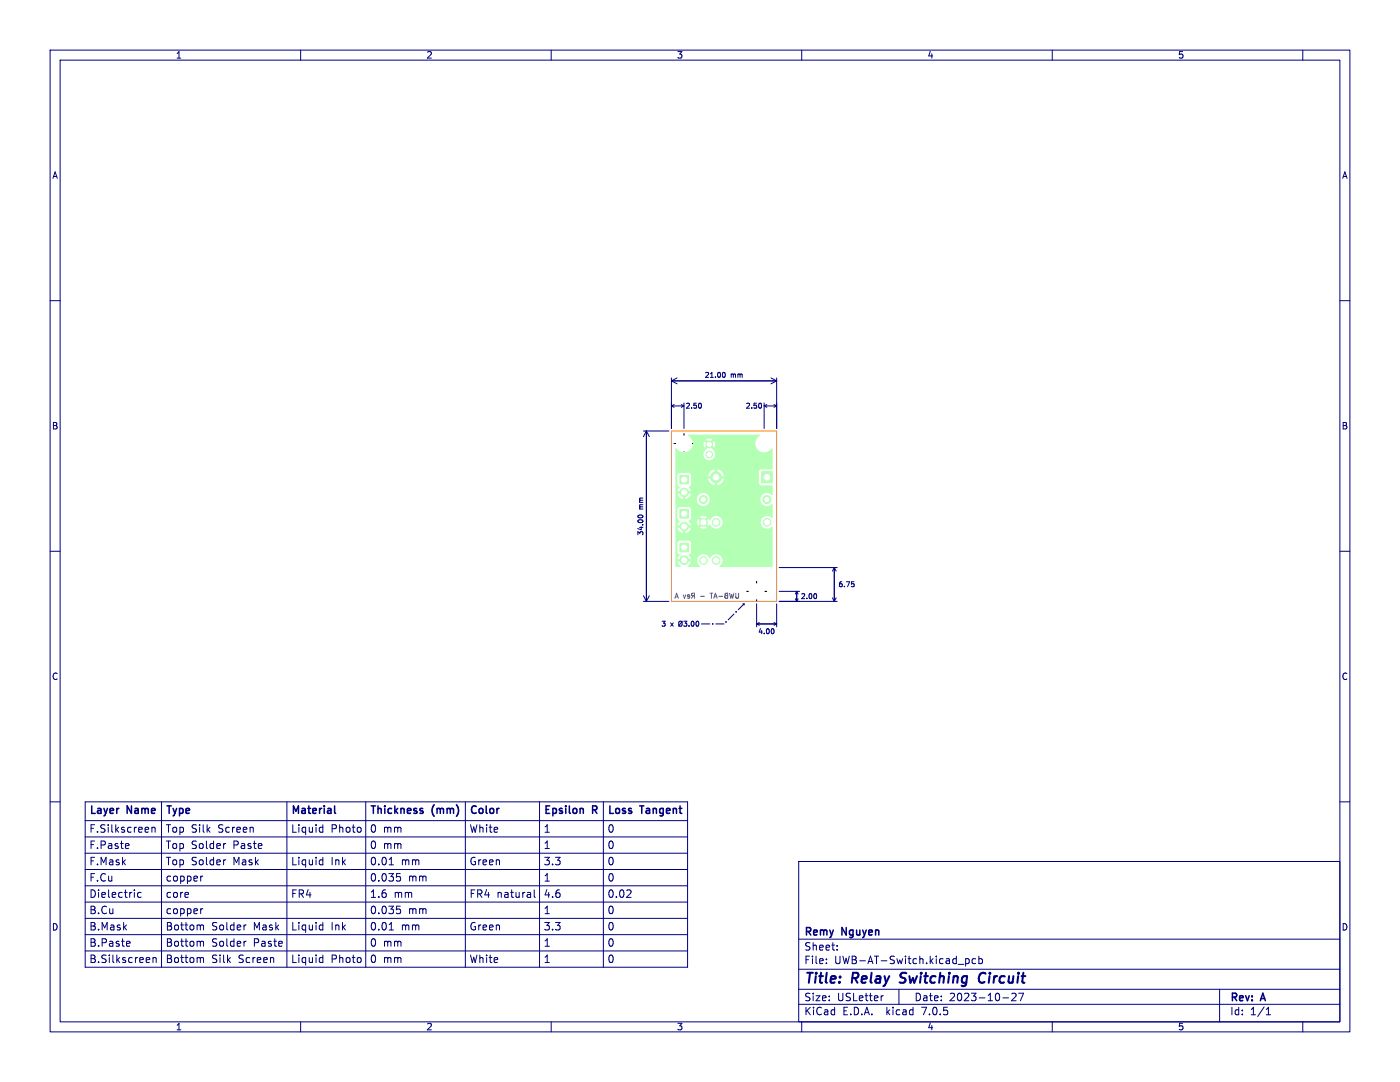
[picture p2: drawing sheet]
<svg xmlns="http://www.w3.org/2000/svg" width="279mm" height="216mm" viewBox="0 0 279 216" stroke-linecap="round" stroke-linejoin="round" font-family="sans-serif">
<path d="M134.5 88.5h.5M136.2 88.5h.6M136.5 86.5v.5M136.5 88.3v.4M136.5 90v.5M138 88.5h.5M149 118h1.5M150.8 118h.4M151 116v1.5M151 117.8v.4M151 118.5v1.5M151.5 118h1.5" fill="none" stroke="#000" stroke-width=".2"/>
<g fill="#b3ffb3" stroke="#b3ffb3" stroke-width=".2">
<path d="M135.7 94.9h1.7v1.7h-1.7z"/>
<path d="M135.7 108.4h1.7v1.7h-1.7z"/>
<path d="M151.9 94.1h2.3v2.2h-2.3z"/>
<path d="M135.7 101.7h1.7v1.7h-1.7z"/>
<circle cx="136.6" cy="98.3" r=".85"/>
<circle cx="141.6" cy="88.7" r=".66"/>
<circle cx="141.6" cy="90.7" r=".66"/>
<circle cx="136.6" cy="111.8" r=".85"/>
<circle cx="142.9" cy="95.2" r="1.1"/>
<circle cx="136.6" cy="105.1" r=".85"/>
<circle cx="153.1" cy="104.2" r=".76"/>
<circle cx="142.9" cy="104.2" r=".76"/>
<circle cx="140.4" cy="104.2" r=".76"/>
<circle cx="140.4" cy="111.8" r=".76"/>
<circle cx="142.9" cy="111.8" r=".76"/>
<circle cx="140.3" cy="99.7" r=".8"/>
<circle cx="153" cy="99.7" r=".8"/>
</g>
<path d="M137.3 86.8l14.3-.1 .1 .2a1.8 1.8 0 0 0-.5 2.8 1.8 1.8 0 0 0 2.9-.3l.1 .1v4.1h-2.4l-.4 .5 .1 2.5 .4 .2 2.2 .1 .1 1.8-.1 .1a1.33 1.33 0 0 0-2 0 1.33 1.33 0 0 0 .1 1.9 1.33 1.33 0 0 0 1.9-.1v2.8a1.31 1.31 0 0 0-1.9-.1 1.31 1.31 0 0 0 0 1.9 1.31 1.31 0 0 0 1.9-.1v8h-10.5a1.4 1.4 0 0 0-.1-2.4 1.4 1.4 0 0 0-1.8 .7 1.32 1.32 0 0 0-2.1-.5 1.32 1.32 0 0 0 .2 2.1l-.2 .1h-2.3l.6-1.1h-.9v-.5h.9l-.5-.8 .5-.5v-1.9l-.4-.4h-1.8l-.5 .4v1.9l.5 .5-.5 .8h.9v.5h-.9l.6 1.1h-1v-9.7h.4l.5 .6-.5 .8h.9v.5h-.9l.3 .6 .6 .4 .2 .1v-.9h.5v.9l.8-.5 .3-.6h-.9v-.5h.9l-.3-.6h1.5l.2 .7 .6-.5 .4 .3-.6 .6a1.24 1.24 0 0 0 1.4 0l-.6-.6 .4-.3 .5 .5 .3-.2a1.28 1.28 0 0 0 2 .5 1.28 1.28 0 0 0 0-2 1.28 1.28 0 0 0-2 .6l-.3-.3-.5 .6-.4-.4 .6-.5a1.24 1.24 0 0 0-1.4 0l.6 .5-.4 .4-.6-.6-.2 .7h-1.5l-.2-.3 .5-.5-.1-2-.3-.2h-1.8l-.5 .4v1.8h-.4v-3.7h4.2l.1 .2a1.31 1.31 0 0 0 2 .8 1.31 1.31 0 0 0-.2-2.2 1.31 1.31 0 0 0-1.9 1.2h-4.2v-3.1h.4l.5 .6-.5 .8h.9v.5h-.9l.2 .4 .3 .4 .6 .3v-.9h.5v.9l.6-.3 .4-.6 .1-.2h-.9v-.5h.9l-.5-.8 .5-.5v-1.2h3.4a1.6 1.6 0 0 0 1.3 1.3v-1.1h.5v1.1a1.6 1.6 0 0 0 1.4-1.3h-1.1v-.5h1.1a1.6 1.6 0 0 0-1.4-1.4v1.1h-.5v-1.1a1.6 1.6 0 0 0-1.3 1.4h1.1v.5h-4.5v-.7l-.3-.4h-2l-.4 .4v1.8h-.4v-5.9h5.6v.2a1.17 1.17 0 0 0 1.8 .7 1.17 1.17 0 0 0 0-1.9l-.6-.6 .4-.4 .5 .6 .2-.6-.2-.6-.5 .5-.4-.3 .6-.6-.1-.1-.7-.1-.5 .2 .6 .6-.4 .3-.5-.5a1.16 1.16 0 0 0 0 1.2l.5-.6 .4 .4-.9 1-.2 .6h-5.6v-1.2l.1-.2a1.8 1.8 0 0 0 2.9 .4 1.8 1.8 0 0 0-.5-2.9z" fill="#b3ffb3"/>
<g fill="#fff" stroke="#fff" stroke-width=".2">
<circle cx="152.5" cy="88.5" r="1.5"/>
<circle cx="136.6" cy="95.7" r=".5"/>
<circle cx="136.6" cy="98.3" r=".5"/>
<circle cx="141.6" cy="88.7" r=".41"/>
<circle cx="141.6" cy="90.7" r=".41"/>
<circle cx="136.6" cy="109.2" r=".5"/>
<circle cx="136.6" cy="111.8" r=".5"/>
<circle cx="153" cy="95.2" r=".55"/>
<circle cx="142.9" cy="95.2" r=".55"/>
<circle cx="136.6" cy="102.5" r=".5"/>
<circle cx="136.6" cy="105.1" r=".5"/>
<circle cx="153.1" cy="104.2" r=".51"/>
<circle cx="142.9" cy="104.2" r=".51"/>
<circle cx="140.4" cy="104.2" r=".51"/>
<circle cx="140.4" cy="111.8" r=".51"/>
<circle cx="142.9" cy="111.8" r=".51"/>
<circle cx="151" cy="118" r="1.5"/>
<circle cx="136.5" cy="88.5" r="1.5"/>
<circle cx="140.3" cy="99.7" r=".4"/>
<circle cx="153" cy="99.7" r=".4"/>
</g>
<g fill="none" stroke="#626262" stroke-width=".2">
<path d="M136.4 118.7l.2 .7 .2-.7M137.6 119l-.4-.1v-.1l.3-.1 .1 .1v.5h-.4M138.4 118.9l-.4 .5M138.6 118.9l-.5-.1v-.3l.5-.1v1M139.8 119h.8M141.7 118.4h.6M142 118.4v1M142.5 119.4l.3-1 .3 1M142.6 119.1h.4M143.5 119h.7M144.8 118.4h.4v1h-.4l-.2-.2 .3-.4-.2-.1zM144.9 118.8h.3"/>
<path d="M145.6 118.4l.2 1 .2-.7 .2 .7 .3-1M146.8 118.4v.8l.2 .2 .4-.2v-.8"/>
</g>
<g fill="none" stroke="#000080" stroke-width=".2">
<path d="M10 10h259.4v195.9h-259.4zM12 12h255.4v191.9h-255.4zM60 10v2M110 10v2M160 10v2M210 10v2M260 10v2M10 60h2M267.4 60h2M134 75.4v10.1M134 76h21M134 76l1.1 .6"/>
<path d="M135.1 75.4l-1.1 .6M144.4 74.3a.53 .53 0 0 1 .4 .5 .53 .53 0 0 1-.4 .5M153.9 75.4l1.1 .6M155 75.4v10.1M155 76l-1.1 .6M128.4 86h5.1M129 86v34M129 86l.6 1.1M129 86l-.6 1.1M134 81h2.2M134 81l.5 .3M134.5 80.7l-.5 .3"/>
<path d="M136 80.7l.5 .3-.5 .3M136.5 80.4v5.1M139.9 80.6v.8M151.9 80.6v.8M152.5 80.4v5.1M152.8 81h2.2M153 80.7l-.5 .3 .5 .3M154.5 80.7l.5 .3M155 81l-.5 .3M10 110h2M127.3 103.1a.53 .53 0 0 1 .5-.4 .53 .53 0 0 1 .5 .4M128.4 118.9l.6 1.1"/>
<path d="M129.6 118.9l-.6 1.1M155.5 113.2h11.6M155.5 118h4.1M158.7 119.5l.3 .5M159 118v2M159 118l.3 .5M159 118l-.3 .5M159.3 119.5l-.3 .5M162.9 118.6v.8M166.1 119.3l.4 .7M166.5 113.2v6.8M166.5 113.2l.4 .8"/>
<path d="M166.5 113.2l-.4 .8M166.9 119.3l-.4 .7M170 116.1h.4M170.4 116.5v.5M267.4 110h2M128.4 120h5.1M140 124.5h1.6M142.9 124.5h1.6M146.5 122.5l-1.2 1.2M148.2 120.5h.3M148.5 120.5v.3M148.5 120.5l-1.2 1.2"/>
<path d="M151 124.5h4M151 120.5v4.6M151 124.5l.5 .3M151.5 124.2l-.5 .3M154.4 125.6v.8M154.5 124.2l.5 .3M155 120.5v4.6M155 124.5l-.5 .3M155.5 120h11.6M10 160h2M17 160h120.2v33h-120.2zM32.2 160v33"/>
<path d="M57.3 160v33M73 160v33M92.9 160v33M107.7 160v33M120.4 160v33M267.4 160h2M17 176.7h120.2M17 170.3h120.2M17 167h120.2M17 180h120.2M17 173.5h120.2M17 163.7h120.2"/>
<path d="M25.5 168.3l.2 .4-.7 .1M25.7 169.2l-.2 .1M28.2 178.1h-.5l-.2 .3 .1 .6h.6M30.3 165.1v1M30.3 165.2l.2-.1h.4l.1 1M40.5 174.8l-.4 .3M45.1 168.3l-.4 .2M45.1 171.6l-.4 .1M50.3 165.1l.3 .2v.8M52.1 168.3l.2 .4-.7 .1M52.2 169.2l-.1 .1M64 165.1h.4"/>
<path d="M64 171.6h.4M64.4 164.6v1.5M64.4 171.1v1.5M64.4 166l-.4 .1M64.4 172.5l-.4 .1M71.9 165.1l.2 .3-.2 .6M77.7 172.6h.8M79.2 174.3h.7M79.3 174.9h.4l.3 .3-.2 .5-.5 .1M106.6 177.6v1.3l.2 .2M125.8 177.6l.1 .3v.3l-.9 .9h.9M159.4 171.9h108v32h-108z"/>
<path d="M17 189.7h120.2M17 183.3h120.2M17 186.5h120.2M25.5 187.8l.4 .1 .1 .3-.8 .1M25.9 188.7l-.4 .1M30.5 191.1v1M30.5 191.2l.2-.1h.4l.1 1M40.2 187.8l.4 .2v.8M40.2 184.6l.4 .2v.8M40.2 191.1l.4 .2v.8M40.5 181.3l-.4 .3M49.1 187.8l-.3 .2"/>
<path d="M49.1 184.6l-.3 .1M54.4 191.1l.2 .2v.8M56.1 187.8l.2 .4-.7 .1M56.3 188.7l-.2 .1M64 191.1h.4M64 184.6h.4M64.4 184.1v1.5M64.4 190.6v1.5M64.4 185.5l-.4 .1M64.4 192l-.4 .1M71.9 191.1l.2 .3-.2 .6M77.7 185.6h.8"/>
<path d="M79.2 180.8h.7M79.3 181.4h.4l.3 .3-.1 .5-.6 .1M159.4 197.4h108M159.4 193.4h108M159.4 187.4h108M164.9 192.1v.2M164.9 191.4v.1M167.1 189.4v.2M167.1 188.7v.1M176.3 198.7l-.4 .1M179.4 197.4v3M191.2 192.4h1.2"/>
<path d="M192.7 191.3v1.5M192.7 191.4l.4-.1 .3 .3-.1 .6h-.6M194.7 191.4l-.4-.1-.3 .3 .1 .6h.6M195.4 191.4l.4-.1 .3 .3-.2 .6h-.5M195.4 190.8v1.5M200.1 199.1h1.2M201.9 198.3l.6-.1 .3 .4-.9 1.1h.9M203.3 198.2h1l-.7 1.5M243.4 197.4v6.5M60 203.9v2M110 203.9v2M159.4 200.4h108"/>
<path d="M160 203.9v2M210 203.9v2M252.7 202.5h.9M252.7 201.4l.4-.4v1.5M260 203.9v2"/>
</g>
<g fill="#000080" stroke="#000080" stroke-width=".2">
<circle cx="146.9" cy="122.1" r=".07"/>
<circle cx="144.9" cy="124.1" r=".07"/>
<circle cx="142.2" cy="124.5" r=".08"/>
</g>
<path d="M23.6 161.3h.1M66 161.4l.1 .9M66.1 162.2l-.2 .1M66.1 161.7h-.2M66.8 160.8v1.3l.2 .2M83.8 161.6l.6 .4-.2 .3-.4-.1M84.4 161.4l-.4-.1-.2 .2M86.7 160.6l-.3 .3M91.1 160.6l.2 .3M99.6 161.3l-.3 .1M115.8 161.4h.5l.1 .9" fill="none" stroke="#000080" stroke-width=".3"/>
<path d="M195.8 194.2a1.11 1.11 0 0 0 .1 1.9" fill="none" stroke="#000080" stroke-width=".4"/>
<path d="M134 86h21v34h-21z" fill="none" stroke="#ff8000" stroke-width=".2"/>
<g font-size="2.8" fill="#000080">
<text x="160.4" y="196.7">Title:</text>
<text x="169.9" y="196.7">Relay</text>
<text x="180.1" y="196.7">Switching</text>
<text x="196.4" y="196.7">Circuit</text>
</g>
<g font-size="2.1" fill="#000080">
<text x="17.8" y="166.3">F.Silkscreen</text>
<text x="17.8" y="163">Layer</text>
<text x="25.3" y="163">Name</text>
<text x="33" y="163">Type</text>
<text x="33" y="166.3">Top Silk</text>
<text x="43.2" y="166.3">Screen</text>
<text x="58" y="166.3">Liquid</text>
<text x="58" y="163">Material</text>
<text x="65.8" y="166.3">Photo</text>
<text x="73.7" y="163">Thickness</text>
<text x="73.7" y="166.3">0 mm</text>
<text x="86.1" y="163">(mm)</text>
<text x="93.6" y="163">Color</text>
<text x="93.6" y="166.3">White</text>
<text x="108.4" y="163">Epsilon</text>
<text x="108.4" y="166.3">1</text>
<text x="118.2" y="163">R</text>
<text x="121.2" y="166.3">0</text>
<text x="121.2" y="163">Loss</text>
<text x="127.8" y="163">Tangent</text>
<text x="17.8" y="172.7">F.Mask</text>
<text x="17.8" y="169.5">F.Paste</text>
<text x="33" y="169.5">Top Solder</text>
<text x="33" y="172.7">Top Solder</text>
<text x="46.2" y="169.5">Paste</text>
<text x="46.2" y="172.7">Mask</text>
<text x="58" y="172.7">Liquid</text>
<text x="65.8" y="172.7">Ink</text>
<text x="73.7" y="169.5">0 mm</text>
<text x="73.7" y="172.7">0.01</text>
<text x="79.8" y="172.7">mm</text>
<text x="93.6" y="172.7">Green</text>
<text x="108.4" y="172.7">3.3</text>
<text x="108.4" y="169.5">1</text>
<text x="121.2" y="169.5">0</text>
<text x="121.2" y="172.7">0</text>
<text x="17.8" y="176">F.Cu</text>
<text x="17.8" y="179.3">Dielectric</text>
<text x="33" y="179.3">core</text>
<text x="33" y="176">copper</text>
<text x="58" y="179.3">FR4</text>
<text x="73.7" y="179.3">1.6</text>
<text x="73.7" y="176">0.035</text>
<text x="78.4" y="179.3">mm</text>
<text x="81.3" y="176">mm</text>
<text x="93.6" y="179.3">FR4 natural</text>
<text x="108.4" y="179.3">4.6</text>
<text x="108.4" y="176">1</text>
<text x="121.2" y="179.3">0.02</text>
<text x="121.2" y="176">0</text>
<text x="17.8" y="182.5">B.Cu</text>
<text x="17.8" y="185.7">B.Mask</text>
<text x="33" y="182.5">copper</text>
<text x="33" y="185.7">Bottom</text>
<text x="42" y="185.7">Solder</text>
<text x="50.2" y="185.7">Mask</text>
<text x="58" y="185.7">Liquid</text>
<text x="65.8" y="185.7">Ink</text>
<text x="73.7" y="182.5">0.035</text>
<text x="73.7" y="185.7">0.01</text>
<text x="79.8" y="185.7">mm</text>
<text x="81.3" y="182.5">mm</text>
<text x="93.6" y="185.7">Green</text>
<text x="108.4" y="185.7">3.3</text>
<text x="108.4" y="182.5">1</text>
<text x="121.2" y="182.5">0</text>
<text x="121.2" y="185.7">0</text>
<text x="17.8" y="189">B.Paste</text>
<text x="33" y="189">Bottom</text>
<text x="42" y="189">Solder</text>
<text x="50.2" y="189">Paste</text>
<text x="73.7" y="189">0 mm</text>
<text x="108.4" y="189">1</text>
<text x="121.2" y="189">0</text>
<text x="160.4" y="189.8">Sheet:</text>
<text x="160.4" y="187">Remy</text>
<text x="167.9" y="187">Nguyen</text>
<text x="17.8" y="192.3">B.Silkscreen</text>
<text x="33" y="192.3">Bottom</text>
<text x="42" y="192.3">Silk</text>
<text x="47.2" y="192.3">Screen</text>
<text x="58" y="192.3">Liquid</text>
<text x="65.8" y="192.3">Photo</text>
<text x="73.7" y="192.3">0 mm</text>
<text x="93.6" y="192.3">White</text>
<text x="108.4" y="192.3">1</text>
<text x="121.2" y="192.3">0</text>
<text x="160.4" y="192.5">File:</text>
<text x="166.4" y="192.5">UWB-AT-Switch.kicad_pcb</text>
<text x="160.4" y="202.7">KiCad</text>
<text x="160.4" y="199.9">Size:</text>
<text x="167" y="199.9">USLetter</text>
<text x="168" y="202.7">E.D.A.</text>
<text x="176.8" y="202.7">kicad</text>
<text x="182.4" y="199.9">Date:</text>
<text x="183.9" y="202.7">7.0.5</text>
<text x="189.3" y="199.9">2023-10-27</text>
<text x="245.4" y="200.1">Rev:</text>
<text x="245.4" y="202.7">Id:</text>
<text x="249.4" y="202.7">1/1</text>
<text x="251.6" y="200.1">A</text>
</g>
<g font-size="1.8" fill="#000080">
<text x="35" y="11.8">1</text>
<text x="85" y="11.8">2</text>
<text x="135" y="11.8">3</text>
<text x="185" y="11.8">4</text>
<text x="235" y="11.8">5</text>
<text x="10.4" y="35.8">A</text>
<text x="267.8" y="35.8">A</text>
<text x="10.3" y="85.8">B</text>
<text x="267.7" y="85.8">B</text>
<text x="10.3" y="135.8">C</text>
<text x="267.7" y="135.8">C</text>
<text x="10.3" y="185.8">D</text>
<text x="267.7" y="185.8">D</text>
<text x="35" y="205.7">1</text>
<text x="85" y="205.7">2</text>
<text x="135" y="205.7">3</text>
<text x="185" y="205.7">4</text>
<text x="235" y="205.7">5</text>
</g>
<g font-size="1.4" fill="#000080">
<text x="140.6" y="75.5">21.00</text>
<text x="145.8" y="75.5">mm</text>
<text x="136.7" y="81.7">2.50</text>
<text x="148.7" y="81.7">2.50</text>
<text x="128.5" y="101.7" transform="rotate(-90 128.5 101.7)">mm</text>
<text x="128.5" y="106.9" transform="rotate(-90 128.5 106.9)">34.00</text>
<text x="159.7" y="119.7">2.00</text>
<text x="167.2" y="117.3">6.75</text>
<text x="131.9" y="125.2">3</text>
<text x="133.8" y="125.2">x</text>
<text x="135.5" y="125.2">Ø3.00</text>
<text x="151.2" y="126.7">4.00</text>
</g>
<text font-size="1.4" fill="#626262" x="134" y="119.5">A</text>
</svg>
